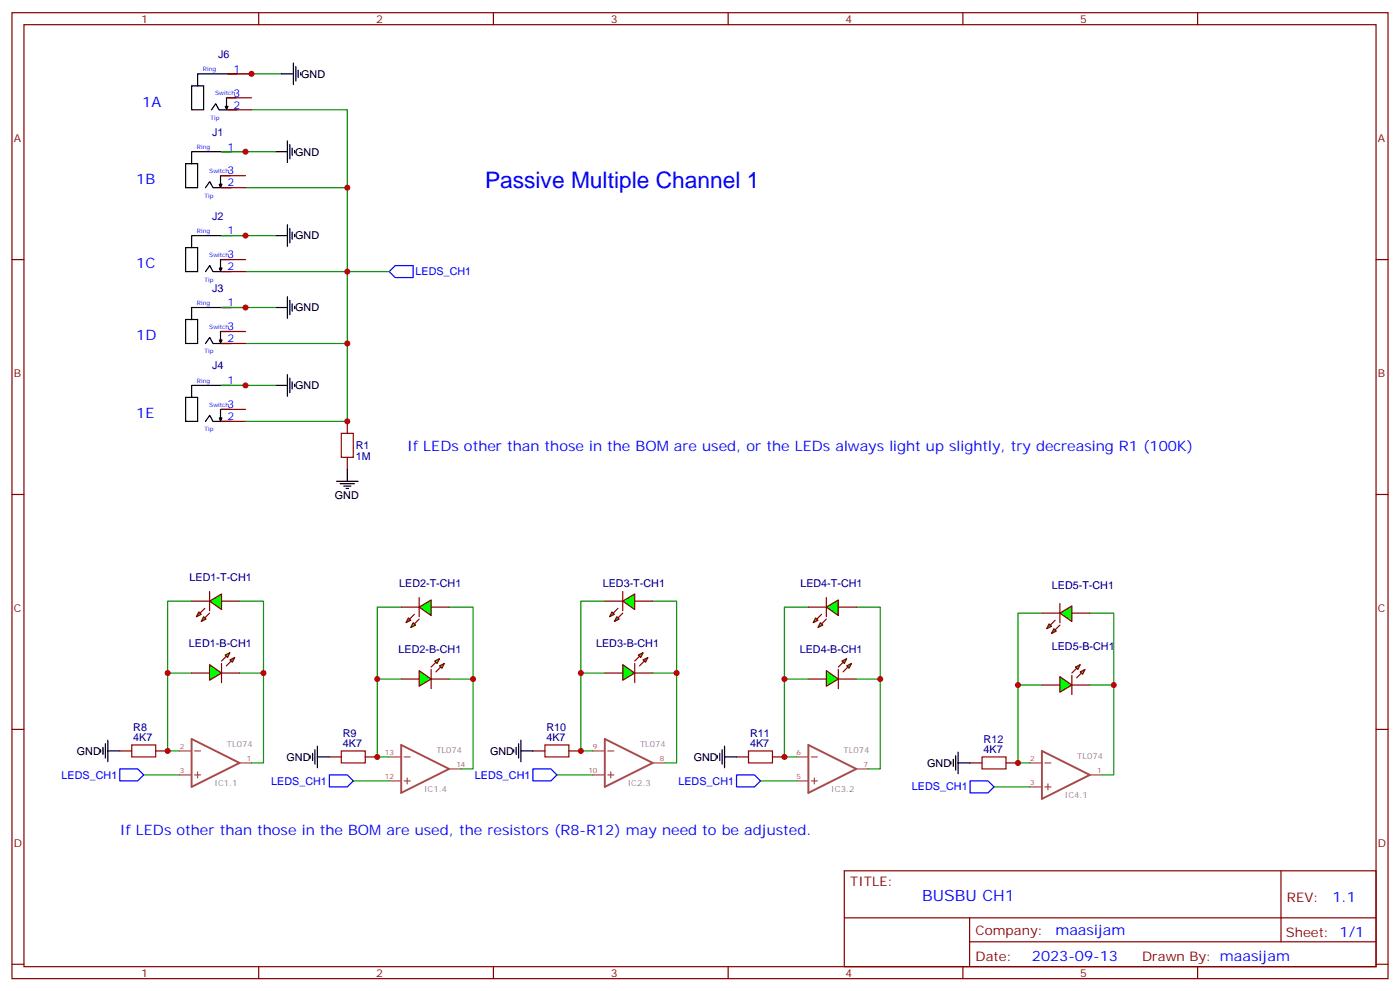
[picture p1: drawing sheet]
<svg xmlns="http://www.w3.org/2000/svg" width="412mm" height="292mm" viewBox="0 0 412 292" stroke-linecap="round" stroke-linejoin="round" font-family="sans-serif">
<g fill="none" stroke="#870000" stroke-width=".35">
<path d="M3.5 3.7h405.4v284.4h-405.4zM7.1 7.3h398.2v277.3h-398.2zM76.2 3.7v3.6M145.3 3.7v3.6M214.5 3.7v3.6M283.6 3.7v3.6M352.8 3.7v3.6M67 21.7h7.1M67 28.8h7.1M67 32.3h7.1M65.3 44.7h7M65.3 51.7h7"/>
<path d="M65.3 55.2h7M3.5 76.4h3.6M65.3 76.4h7M65.3 69.4h7M65.3 79.9h7M405.3 76.4h3.6M65.3 90.5h7M65.3 97.6h7M65.3 113.5h7M65.3 101.1h7M65.3 120.5h7M65.3 124h7"/>
<path d="M102.3 124v3.6M102.3 134.6v3.5M3.5 145.6h3.6M405.3 145.6h3.6M56.4 177h5.3M65.3 177h5.3M3.5 214.7h3.6M405.3 214.7h3.6M35.3 221.1h3.5M45.9 221.1h3.5M248.7 256.3h156.6v28.3h-156.6zM377.3 256.4v20.8"/>
<path d="M248.7 270.2h156.5M285.6 277.2h119.6M285.6 270.2v14.1M3.5 283.8h3.6M76.2 284.6v3.5M145.3 284.6v3.5M214.5 284.6v3.5M283.6 284.6v3.5M352.8 284.6v3.5M405.3 283.8h3.6"/>
</g>
<path d="M67 21.7h15.9M74.1 32.3h28.2v22.9h-30M65.3 44.7h15.8M102.3 55.2v24.7h-30M65.3 69.4h15.8M114.7 79.9h-12.4v21.2h-30M65.3 90.5h15.8M65.3 113.5h15.8M102.3 101.1v22.9h-30M56.4 198.1h-7v23h3.5M70.6 198.1h7v26.5h-3.5M42.3 228.1h10.6" fill="none" stroke="#008700" stroke-width=".35"/>
<g fill="none" stroke="#000" stroke-width=".35">
<path d="M86.4 18.6v6.3M87.1 19.6v4.2M56.4 25.3h3.6v7h-3.6zM69.6 28.8h-2.9v3.3l.5-.8h-.8l.3 .7v-.3M69.9 21.7h-11.7l-.1 3.6M69.9 32.3h-5.4l-1-1.8-1.2 1.8M82.9 21.7h3.5M87.8 20.7v2.1M88.5 21.4v.7M54.7 48.2h3.5v7h-3.5zM67.8 51.7h-2.8v3.3l.4-.8-.8 .1 .3 .7 .1-.4M68.1 44.7h-11.6l-.1 3.5"/>
<path d="M68.1 55.3h-5.3l-1-1.8-1.3 1.8M81.1 44.7h3.6M84.7 41.5v6.3M85.4 42.5v4.3M86.1 43.6v2.1M86.8 44.3v.7M54.7 72.9h3.5v7h-3.5zM67.8 76.4h-2.8v3.3l.4-.8-.8 .1 .3 .7 .1-.4M68.1 69.4h-11.6l-.1 3.5M68.1 79.9l-5.3 .1-1-1.8-1.3 1.8M81.1 69.4h3.6M84.7 66.2v6.3"/>
<path d="M85.4 67.2v4.3M86.1 68.3v2.1M86.8 69v.7M54.7 94.1h3.5v7h-3.5zM67.8 97.6h-2.8v3.3l.4-.8h-.8l.3 .7 .1-.3M68.1 90.5h-11.6l-.1 3.6M81.1 90.5h3.6M84.7 87.3v6.4M85.4 88.4v4.2M86.1 89.5v2.1M86.8 90.2v.7M54.7 117h3.5v7h-3.5z"/>
<path d="M68.1 113.5h-11.6l-.1 3.5M68.1 101.1h-5.3l-1-1.8-1.3 1.8M81.1 113.5h3.6M84.7 110.3v6.3M85.4 111.3v4.3M86.1 112.4v2.1M86.8 113.1v.7M67.8 120.5h-2.8v3.3l.4-.8-.8 .1 .3 .7 .1-.4M68.1 124l-5.3 .1-1-1.8-1.3 1.8M102.3 138.1v3.6M99.1 141.7h6.4M100.2 142.4h4.2"/>
<path d="M101.2 143.1h2.2M102 143.8h.7M30.3 220v2.1M31 218.9v4.3M31.7 217.9v6.3M29.6 220.7v.7M31.7 221.1h3.6"/>
</g>
<path d="M114.7 79.9l1.7-1.7h5.3v3.5h-5.3zM35.3 226.3h5.3l1.7 1.8-1.7 1.8h-5.3z" fill="none" stroke="#00f" stroke-width=".35"/>
<path d="M100.5 127.6h3.6v7h-3.6zM38.8 219.3h7.1v3.5h-7.1z" fill="none" stroke="#a10000" stroke-width=".35"/>
<path d="M56.4 217.5l14.2 7.1-14.2 7z" fill="none" stroke="#a64a4a" stroke-width=".56"/>
<path d="M52.9 228.1h3.5M52.9 221.1h3.5M57.3 228.1h1.8M57.3 221.1h1.8M58.2 227.2v1.8M70.6 224.6h3.5" fill="none" stroke="#a64a4a" stroke-width=".35"/>
<g fill="#0f0" stroke="#870000" stroke-width=".35">
<path d="M58.6 180.1l.7 .7-1.4 .7z"/>
<path d="M60 181.5l.7 .7-1.4 .8z"/>
</g>
<g fill="#870000" stroke="#870000" stroke-width=".35">
<path d="M60.3 179.1l-1.4 1.4z"/>
<path d="M61.7 180.5l-1.4 1.4z"/>
</g>
<path d="M61.7 174.1v5.7z" fill="#f00" stroke="#870000" stroke-width=".35"/>
<path d="M61.7 177l3.6-2.2v4.6z" fill="#0f0" stroke="#870000" stroke-width=".35"/>
<path d="M56.4 198.1h5.3M65.3 198.1h5.3" fill="none" stroke="#870000" stroke-width=".35"/>
<g fill="#0f0" stroke="#870000" stroke-width=".35">
<path d="M67.7 194.2l1.4-.7-.7 1.4z"/>
<path d="M66.3 192.8l1.4-.7-.7 1.4z"/>
</g>
<g fill="#870000" stroke="#870000" stroke-width=".35">
<path d="M66.7 196l1.4-1.4z"/>
<path d="M65.3 194.6l1.4-1.4z"/>
</g>
<path d="M65.3 195.3v5.6z" fill="#f00" stroke="#870000" stroke-width=".35"/>
<path d="M61.7 195.7l3.6 2.4-3.6 2.1z" fill="#0f0" stroke="#870000" stroke-width=".35"/>
<path d="M56.4 177h-7v21.1M70.6 177h7v21.1M118.2 178.7h-7.1v21.2M132.3 178.7h7v21.2" fill="none" stroke="#008700" stroke-width=".35"/>
<path d="M118.2 199.9h5.3M127 199.9h5.3" fill="none" stroke="#870000" stroke-width=".35"/>
<g fill="#0f0" stroke="#870000" stroke-width=".35">
<path d="M129.5 196l1.4-.7-.7 1.4z"/>
<path d="M128.1 194.6l1.4-.7-.7 1.4z"/>
</g>
<g fill="#870000" stroke="#870000" stroke-width=".35">
<path d="M128.4 197.8l1.4-1.4z"/>
<path d="M127 196.4l1.4-1.5z"/>
</g>
<path d="M127 197.1v5.6z" fill="#f00" stroke="#870000" stroke-width=".35"/>
<path d="M123.5 197.4l3.5 2.5-3.5 2.1z" fill="#0f0" stroke="#870000" stroke-width=".35"/>
<path d="M118.2 178.7h5.3M127 178.7h5.3" fill="none" stroke="#870000" stroke-width=".35"/>
<g fill="#0f0" stroke="#870000" stroke-width=".35">
<path d="M120.3 181.9l.7 .7-1.4 .7z"/>
<path d="M121.7 183.3l.7 .7-1.4 .7z"/>
</g>
<g fill="#870000" stroke="#870000" stroke-width=".35">
<path d="M122.1 180.8l-1.5 1.4z"/>
<path d="M122.1 183.7l1.4-1.5z"/>
</g>
<path d="M123.5 175.9v5.6z" fill="#f00" stroke="#870000" stroke-width=".35"/>
<path d="M123.5 178.7l3.5-2.1v4.6z" fill="#0f0" stroke="#870000" stroke-width=".35"/>
<path d="M118.2 219.3l14.1 7-14.1 7.1z" fill="none" stroke="#a64a4a" stroke-width=".56"/>
<path d="M114.7 229.9h3.4M114.7 222.8h3.4M119.1 229.9h1.7M119.1 222.8h1.7M119.9 229v1.8M132.3 226.3h3.5" fill="none" stroke="#a64a4a" stroke-width=".35"/>
<path d="M178.2 177h-7.1v21.1M192.3 177h7v21.1M118.2 199.9h-7.1v22.9h3.6M132.3 199.9h7v26.4h-3.5M104.1 229.9h10.6" fill="none" stroke="#008700" stroke-width=".35"/>
<path d="M100.5 221.1h7.1v3.5h-7.1z" fill="none" stroke="#a10000" stroke-width=".35"/>
<path d="M178.2 198.1h5.2M187 198.1h5.3M97 222.8h3.5M107.6 222.8h3.5" fill="none" stroke="#870000" stroke-width=".35"/>
<path d="M93.5 219.6v6.4M91.4 222.5v.7M92.1 221.8v2.1M92.8 220.7v4.2M93.5 222.8h3.5" fill="none" stroke="#000" stroke-width=".35"/>
<path d="M97 228.1h5.3l1.8 1.8-1.8 1.7h-5.3z" fill="none" stroke="#00f" stroke-width=".35"/>
<g fill="#0f0" stroke="#870000" stroke-width=".35">
<path d="M189.4 194.2l1.5-.7-.8 1.4z"/>
<path d="M188 192.8l1.4-.7-.7 1.4z"/>
</g>
<g fill="#870000" stroke="#870000" stroke-width=".35">
<path d="M188.4 196l1.4-1.4z"/>
<path d="M187 194.6l1.4-1.4z"/>
</g>
<path d="M187 195.3v5.6z" fill="#f00" stroke="#870000" stroke-width=".35"/>
<path d="M183.4 195.7l3.6 2.4-3.6 2.1z" fill="#0f0" stroke="#870000" stroke-width=".35"/>
<path d="M178.2 177h5.2M187 177h5.3" fill="none" stroke="#870000" stroke-width=".35"/>
<g fill="#0f0" stroke="#870000" stroke-width=".35">
<path d="M180.3 180.1l.7 .7-1.4 .7z"/>
<path d="M181.7 181.5l.7 .7-1.4 .8z"/>
</g>
<g fill="#870000" stroke="#870000" stroke-width=".35">
<path d="M182 179.1l-1.4 1.4z"/>
<path d="M183.4 180.5l-1.4 1.4z"/>
</g>
<path d="M183.4 174.1v5.7z" fill="#f00" stroke="#870000" stroke-width=".35"/>
<path d="M183.4 177l3.6-2.2v4.6z" fill="#0f0" stroke="#870000" stroke-width=".35"/>
<path d="M178.2 217.5l14.1 7.1-14.1 7z" fill="none" stroke="#a64a4a" stroke-width=".56"/>
<path d="M174.6 228.1h3.5M174.6 221.1h3.5M179 228.1h1.8M179 221.1h1.8M179.9 227.2v1.8M192.3 224.6h3.5" fill="none" stroke="#a64a4a" stroke-width=".35"/>
<path d="M238.1 178.7h-7v21.2M252.2 178.7h7.1v21.2M178.2 198.1h-7.1v23h3.5M192.3 198.1h7v26.5h-3.5M164 228.1h10.6" fill="none" stroke="#008700" stroke-width=".35"/>
<path d="M160.5 219.3h7.1v3.5h-7.1z" fill="none" stroke="#a10000" stroke-width=".35"/>
<path d="M238.1 199.9h5.3M246.9 199.9h5.3M157 221.1h3.5M167.6 221.1h3.5" fill="none" stroke="#870000" stroke-width=".35"/>
<path d="M152 220v2.1M152.8 218.9v4.3M153.5 217.9v6.3M151.3 220.7v.7M153.5 221.1h3.5" fill="none" stroke="#000" stroke-width=".35"/>
<path d="M157 226.3h5.3l1.7 1.8-1.7 1.8h-5.3z" fill="none" stroke="#00f" stroke-width=".35"/>
<g fill="#0f0" stroke="#870000" stroke-width=".35">
<path d="M249.4 196l1.4-.7-.7 1.4z"/>
<path d="M248 194.6l1.4-.7-.7 1.4z"/>
</g>
<g fill="#870000" stroke="#870000" stroke-width=".35">
<path d="M248.4 197.8l1.4-1.4z"/>
<path d="M246.9 196.4l1.5-1.5z"/>
</g>
<path d="M246.9 197.1v5.6z" fill="#f00" stroke="#870000" stroke-width=".35"/>
<path d="M243.4 197.4l3.5 2.5-3.5 2.1z" fill="#0f0" stroke="#870000" stroke-width=".35"/>
<path d="M238.1 178.7h5.3M246.9 178.7h5.3" fill="none" stroke="#870000" stroke-width=".35"/>
<g fill="#0f0" stroke="#870000" stroke-width=".35">
<path d="M240.2 181.9l.7 .7-1.4 .7z"/>
<path d="M241.7 183.3l.7 .7-1.5 .7z"/>
</g>
<g fill="#870000" stroke="#870000" stroke-width=".35">
<path d="M242 180.8l-1.4 1.4z"/>
<path d="M243.4 182.2l-1.4 1.5z"/>
</g>
<path d="M243.4 175.9v5.6z" fill="#f00" stroke="#870000" stroke-width=".35"/>
<path d="M243.4 178.7l3.5-2.1v4.6z" fill="#0f0" stroke="#870000" stroke-width=".35"/>
<path d="M238.1 219.3l14.1 7-14.1 7.1z" fill="none" stroke="#a64a4a" stroke-width=".56"/>
<path d="M234.6 229.9h3.5M234.6 222.8h3.5M239 229.9h1.8M239 222.8h1.8M239.9 229v1.8M252.3 226.3h3.5" fill="none" stroke="#a64a4a" stroke-width=".35"/>
<path d="M238.1 199.9h-7v22.9h3.5M252.2 199.9h7.1v26.4h-3.5M306.9 180.5h-7v21.1M321 180.5h7.1v21.1M224 229.9h10.6" fill="none" stroke="#008700" stroke-width=".35"/>
<path d="M220.5 221.1h7v3.5h-7z" fill="none" stroke="#a10000" stroke-width=".35"/>
<path d="M306.9 201.6h5.3M315.7 201.6h5.3M217 222.8h3.5M227.5 222.8h3.6" fill="none" stroke="#870000" stroke-width=".35"/>
<path d="M213.4 219.6v6.4M211.3 222.5v.7M212 221.8v2.1M212.7 220.7v4.2M213.4 222.8h3.6" fill="none" stroke="#000" stroke-width=".35"/>
<path d="M217 228.1h5.2l1.8 1.8-1.8 1.7h-5.2z" fill="none" stroke="#00f" stroke-width=".35"/>
<g fill="#0f0" stroke="#870000" stroke-width=".35">
<path d="M318.2 197.8l1.4-.7-.7 1.4z"/>
<path d="M316.8 196.4l1.4-.7-.7 1.4z"/>
</g>
<g fill="#870000" stroke="#870000" stroke-width=".35">
<path d="M317.1 199.5l1.5-1.4z"/>
<path d="M315.7 198.1l1.4-1.4z"/>
</g>
<path d="M315.7 198.8v5.7z" fill="#f00" stroke="#870000" stroke-width=".35"/>
<path d="M312.2 199.2l3.5 2.4-3.5 2.2z" fill="#0f0" stroke="#870000" stroke-width=".35"/>
<path d="M306.9 180.5h5.3M315.7 180.5h5.3" fill="none" stroke="#870000" stroke-width=".35"/>
<g fill="#0f0" stroke="#870000" stroke-width=".35">
<path d="M309 183.7l.7 .7-1.4 .7z"/>
<path d="M310.4 185.1l.7 .7-1.4 .7z"/>
</g>
<g fill="#870000" stroke="#870000" stroke-width=".35">
<path d="M310.8 182.6l-1.4 1.4z"/>
<path d="M312.2 184l-1.4 1.4z"/>
</g>
<path d="M312.2 177.7v5.6z" fill="#f00" stroke="#870000" stroke-width=".35"/>
<path d="M312.2 180.5l3.5-2.1v4.6z" fill="#0f0" stroke="#870000" stroke-width=".35"/>
<path d="M306.9 221.1l14.1 7-14.1 7.1z" fill="none" stroke="#a64a4a" stroke-width=".56"/>
<path d="M303.4 231.6h3.5M303.4 224.6h3.5M307.8 231.6h1.8M307.8 224.6h1.8M308.7 230.8v1.7M321.1 228.1h3.5" fill="none" stroke="#a64a4a" stroke-width=".35"/>
<path d="M306.9 201.6h-7v23h3.5M321 201.6h7.1v26.5h-3.5M292.8 231.6h10.6" fill="none" stroke="#008700" stroke-width=".35"/>
<path d="M289.3 222.8h7v3.5h-7z" fill="none" stroke="#a10000" stroke-width=".35"/>
<path d="M285.8 224.6h3.5M296.3 224.6h3.6" fill="none" stroke="#870000" stroke-width=".35"/>
<path d="M280.1 224.2v.7M280.8 223.5v2.1M281.5 222.5v4.2M282.2 224.6h3.6M282.2 221.4v6.4" fill="none" stroke="#000" stroke-width=".35"/>
<path d="M285.8 229.9h5.2l1.8 1.7-1.8 1.8h-5.2z" fill="none" stroke="#00f" stroke-width=".35"/>
<g fill="#c00">
<circle cx="102.3" cy="55.2" r=".88"/>
<circle cx="72.3" cy="113.5" r=".88"/>
<circle cx="72.3" cy="90.5" r=".88"/>
<circle cx="72.3" cy="69.4" r=".88"/>
<circle cx="72.3" cy="44.7" r=".88"/>
<circle cx="74.1" cy="21.7" r=".88"/>
<circle cx="102.3" cy="79.9" r=".88"/>
<circle cx="102.3" cy="101.1" r=".88"/>
<circle cx="49.4" cy="221.1" r=".88"/>
<circle cx="102.3" cy="124" r=".88"/>
<circle cx="77.6" cy="198.1" r=".88"/>
<circle cx="49.4" cy="198.1" r=".88"/>
<circle cx="111.1" cy="199.9" r=".88"/>
<circle cx="139.3" cy="199.9" r=".88"/>
<circle cx="111.1" cy="222.8" r=".88"/>
<circle cx="171.1" cy="198.1" r=".88"/>
<circle cx="199.3" cy="198.1" r=".88"/>
<circle cx="171.1" cy="221.1" r=".88"/>
<circle cx="231.1" cy="199.9" r=".88"/>
<circle cx="259.3" cy="199.9" r=".88"/>
<circle cx="231.1" cy="222.8" r=".88"/>
<circle cx="299.9" cy="201.6" r=".88"/>
<circle cx="328.1" cy="201.6" r=".88"/>
<circle cx="299.9" cy="224.6" r=".88"/>
</g>
<text font-size="6.7" fill="#00f" x="142.9" y="55.2">Passive Multiple Channel 1</text>
<text font-size="4.6" fill="#00f" x="271.6" y="265.1">BUSBU CH1</text>
<g font-size="4.2" fill="#00f">
<text x="41.9" y="31.4">1A</text>
<text x="40.1" y="54.3">1B</text>
<text x="40.1" y="79">1C</text>
<text x="40.1" y="100.2">1D</text>
<text x="40.1" y="123.1">1E</text>
<text x="119.9" y="132.9">If LEDs other than those in the BOM are used, or the LEDs always light up slightly, try decreasing R1 (100K)</text>
<text x="35.3" y="245.7">If LEDs other than those in the BOM are used, the resistors (R8-R12) may need to be adjusted.</text>
<text x="392.5" y="265.6">1.1</text>
<text x="310.9" y="275.2">maasijam</text>
<text x="304" y="283">2023-09-13</text>
</g>
<g font-size="3.9" fill="#800">
<text x="250.5" y="260.9">TITLE:</text>
<text x="379.1" y="265.6">REV:</text>
<text x="287.4" y="275.1">Company:</text>
<text x="378.7" y="275.7">Sheet: 1/1</text>
<text x="287.4" y="282.8">Date:</text>
<text x="336.4" y="282.9">Drawn By: maasijam</text>
</g>
<g font-size="3.2" fill="#800">
<text x="41.6" y="6.7">1</text>
<text x="110.8" y="6.7">2</text>
<text x="179.9" y="6.7">3</text>
<text x="249.1" y="6.7">4</text>
<text x="318.2" y="6.7">5</text>
<text x="4.1" y="41.8">A</text>
<text x="405.9" y="41.8">A</text>
<text x="4.1" y="111">B</text>
<text x="405.9" y="111">B</text>
<text x="4.1" y="180.1">C</text>
<text x="405.9" y="180.1">C</text>
<text x="4.1" y="249.3">D</text>
<text x="405.9" y="249.3">D</text>
<text x="41.6" y="287.5">1</text>
<text x="110.8" y="287.5">2</text>
<text x="179.9" y="287.5">3</text>
<text x="249.1" y="287.5">4</text>
<text x="318.2" y="287.5">5</text>
</g>
<g font-size="3.2" fill="#000080">
<text x="64.2" y="17">J6</text>
<text x="62.5" y="40">J1</text>
<text x="62.5" y="64.7">J2</text>
<text x="62.5" y="85.8">J3</text>
<text x="62.5" y="108.7">J4</text>
<text x="104.8" y="135.4">1M</text>
<text x="104.8" y="132.3">R1</text>
<text x="55.8" y="171">LED1-T-CH1</text>
<text x="117.6" y="172.8">LED2-T-CH1</text>
<text x="177.5" y="172.8">LED3-T-CH1</text>
<text x="235.8" y="172.8">LED4-T-CH1</text>
<text x="309.8" y="173.4">LED5-T-CH1</text>
<text x="55.7" y="190.4">LED1-B-CH1</text>
<text x="175.6" y="190.4">LED3-B-CH1</text>
<text x="309.8" y="191.4">LED5-B-CH1</text>
<text x="117.4" y="192.2">LED2-B-CH1</text>
<text x="235.6" y="192.2">LED4-B-CH1</text>
<text x="39.3" y="215.1">R8</text>
<text x="161" y="215.1">R10</text>
<text x="39.3" y="218.2">4K7</text>
<text x="101" y="220">4K7</text>
<text x="101" y="216.8">R9</text>
<text x="161" y="218.2">4K7</text>
<text x="220.9" y="220">4K7</text>
<text x="220.9" y="216.8">R11</text>
<text x="289.7" y="221.8">4K7</text>
<text x="289.7" y="218.6">R12</text>
</g>
<g font-size="3.2" fill="#00f">
<text x="68.8" y="21.4">1</text>
<text x="68.8" y="28.4">3</text>
<text x="68.8" y="32">2</text>
<text x="67" y="44.3">1</text>
<text x="67" y="51.4">3</text>
<text x="67" y="54.9">2</text>
<text x="67" y="69">1</text>
<text x="67" y="76.1">3</text>
<text x="67" y="79.6">2</text>
<text x="122.4" y="81">LEDS_CH1</text>
<text x="67" y="90.2">1</text>
<text x="67" y="97.2">3</text>
<text x="67" y="100.8">2</text>
<text x="67" y="113.1">1</text>
<text x="67" y="120.2">3</text>
<text x="67" y="123.7">2</text>
<text x="18.2" y="229.2">LEDS_CH1</text>
<text x="79.9" y="230.9">LEDS_CH1</text>
<text x="139.9" y="229.2">LEDS_CH1</text>
<text x="199.8" y="230.9">LEDS_CH1</text>
<text x="268.6" y="232.7">LEDS_CH1</text>
</g>
<g font-size="3.2">
<text x="88.7" y="22.9">GND</text>
<text x="87" y="45.8">GND</text>
<text x="87" y="70.5">GND</text>
<text x="87" y="91.7">GND</text>
<text x="87" y="114.6">GND</text>
<text x="98.6" y="147">GND</text>
<text x="22.7" y="222.1">GND</text>
<text x="84.4" y="223.9">GND</text>
<text x="144.4" y="222.1">GND</text>
<text x="204.3" y="223.9">GND</text>
<text x="273.1" y="225.6">GND</text>
</g>
<g font-size="2.5" fill="#838383">
<text x="66.8" y="220">TL074</text>
<text x="128.6" y="221.8">TL074</text>
<text x="188.5" y="220">TL074</text>
<text x="248.5" y="221.8">TL074</text>
<text x="317.3" y="223.5">TL074</text>
<text x="63.2" y="231.5">IC1.1</text>
<text x="124.9" y="233.2">IC1.4</text>
<text x="184.9" y="231.5">IC2.3</text>
<text x="244.9" y="233.2">IC3.2</text>
<text x="313.7" y="235">IC4.1</text>
</g>
<g font-size="2.1" fill="#a54b4b">
<text x="53" y="220.4">2</text>
<text x="174.7" y="220.4">9</text>
<text x="53" y="227.4">3</text>
<text x="72.7" y="223.9">1</text>
<text x="113.4" y="222.1">13</text>
<text x="134.4" y="225.6">14</text>
<text x="173.3" y="227.4">10</text>
<text x="194.4" y="223.9">8</text>
<text x="234.6" y="222.1">6</text>
<text x="254.4" y="225.6">7</text>
<text x="303.4" y="223.9">2</text>
<text x="323.2" y="227.4">1</text>
<text x="113.4" y="229.2">12</text>
<text x="234.6" y="229.2">5</text>
<text x="303.4" y="230.9">3</text>
</g>
<g font-size="1.8" fill="#00f">
<text x="59.8" y="20.9">Ring</text>
<text x="63.4" y="28">Switch</text>
<text x="62" y="35.3">Tip</text>
<text x="58" y="43.9">Ring</text>
<text x="61.6" y="50.9">Switch</text>
<text x="60.2" y="58.2">Tip</text>
<text x="58" y="68.5">Ring</text>
<text x="61.6" y="75.6">Switch</text>
<text x="60.2" y="82.9">Tip</text>
<text x="58" y="89.7">Ring</text>
<text x="61.6" y="96.8">Switch</text>
<text x="60.2" y="104">Tip</text>
<text x="58" y="112.6">Ring</text>
<text x="61.6" y="119.7">Switch</text>
<text x="60.2" y="127">Tip</text>
</g>
</svg>
